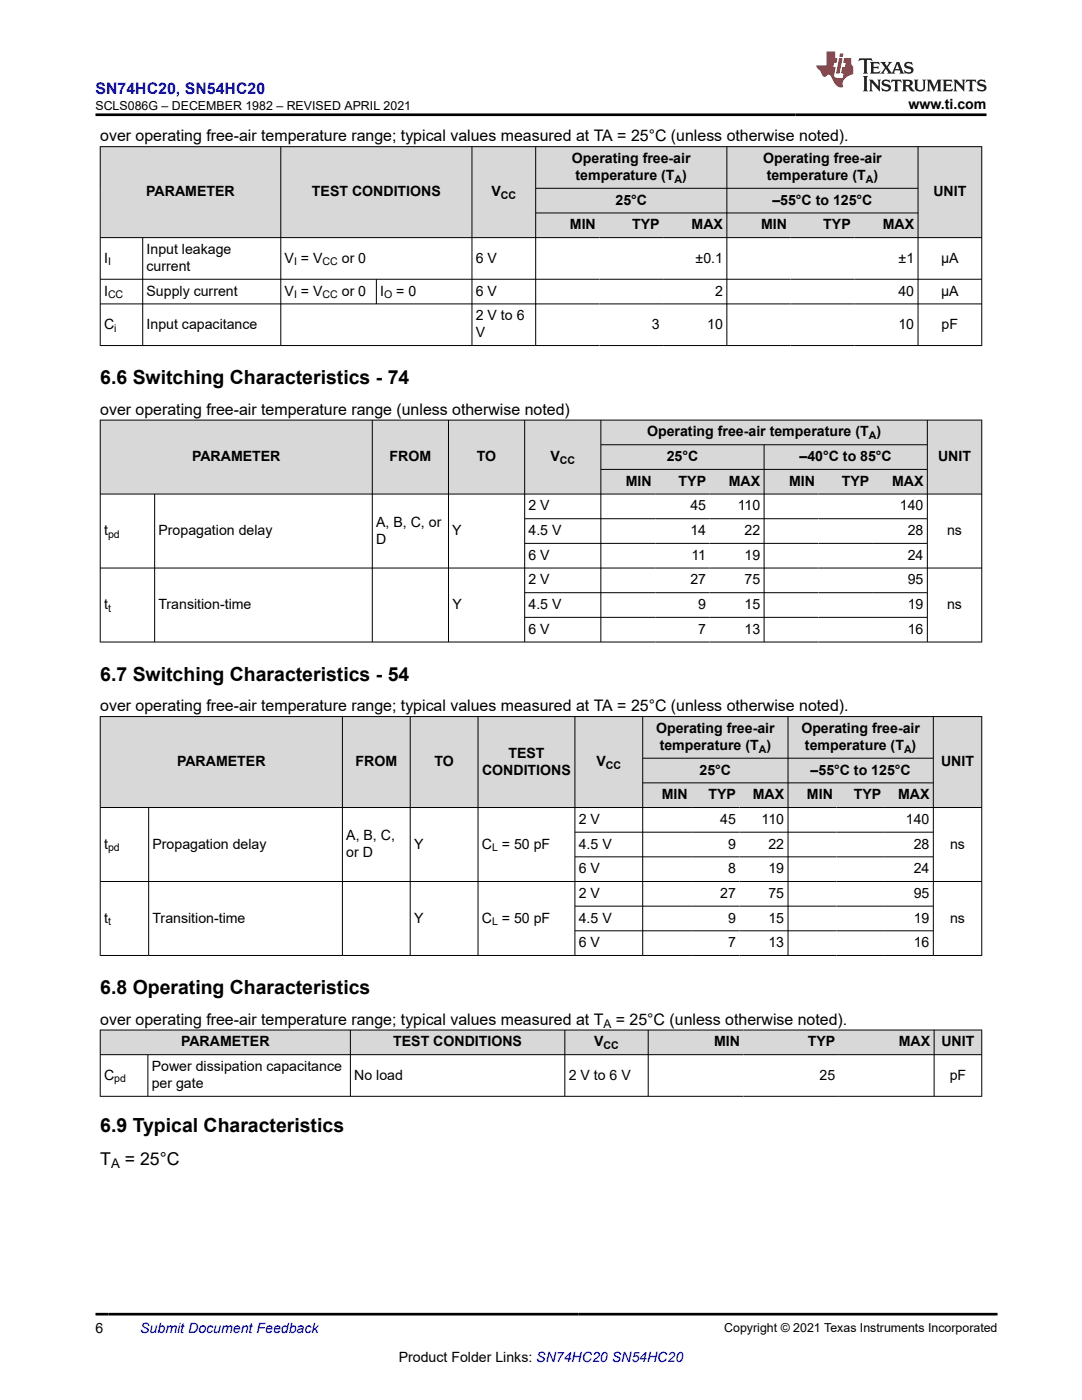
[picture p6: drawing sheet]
<svg xmlns="http://www.w3.org/2000/svg" width="216mm" height="279mm" viewBox="0 0 216 279" stroke-linecap="round" stroke-linejoin="round" font-family="sans-serif">
<g fill="#d8d8d8">
<path d="M20 29.3h175.9v8.3h-175.9z" fill-rule="evenodd"/>
<path d="M20.1 29.3h35.9v18.1h-35.9z" fill-rule="evenodd"/>
<path d="M56.1 29.3h38v18.1h-38z" fill-rule="evenodd"/>
<path d="M94.2 29.3h12.6v18.1h-12.6z" fill-rule="evenodd"/>
<path d="M107 29.3h38v8.2h-38z" fill-rule="evenodd"/>
<path d="M145.1 29.3h38v8.2h-38z" fill-rule="evenodd"/>
<path d="M183.2 29.3h12.6v18.1h-12.6z" fill-rule="evenodd"/>
<path d="M107 37.6h38v4.8h-38z" fill-rule="evenodd"/>
<path d="M145.1 37.6h38v4.8h-38z" fill-rule="evenodd"/>
<path d="M107 42.6h12.6v4.8h-12.6z" fill-rule="evenodd"/>
<path d="M119.6 42.6h12.7v4.8h-12.7z" fill-rule="evenodd"/>
<path d="M132.3 42.6h12.7v4.8h-12.7z" fill-rule="evenodd"/>
<path d="M145.1 42.6h12.7v4.8h-12.7z" fill-rule="evenodd"/>
<path d="M157.8 42.6h12.7v4.8h-12.7z" fill-rule="evenodd"/>
<path d="M170.5 42.6h12.6v4.8h-12.6z" fill-rule="evenodd"/>
</g>
<g fill="none" stroke="#000" stroke-width=".2">
<path d="M19.9 29.3h176.1M20 29.2v39.8M56 29.2v39.8M94.2 29.2v39.8M106.9 29.2v39.8M106.9 37.6h76.3M145 29.2v39.8M183.2 29.2v39.8M195.9 29.2v39.8M19.9 47.4h176.1M19.9 55.7h176.1M28.5 47.4v21.6"/>
<path d="M75.1 55.7v5M106.9 42.5h76.3M19.9 60.7h176.1M19.9 69h176.1"/>
</g>
<g fill="#d8d8d8">
<path d="M20 83.8h175.9v5h-175.9z" fill-rule="evenodd"/>
<path d="M20.1 83.9h54.1v14.6h-54.1z" fill-rule="evenodd"/>
<path d="M74.4 83.9h15v14.6h-15z" fill-rule="evenodd"/>
<path d="M89.6 83.9h15v14.6h-15z" fill-rule="evenodd"/>
<path d="M104.8 83.9h15v14.6h-15z" fill-rule="evenodd"/>
<path d="M120 83.9h65v4.8h-65z" fill-rule="evenodd"/>
<path d="M185.1 83.9h10.7v14.6h-10.7z" fill-rule="evenodd"/>
<path d="M120 88.8h32.4v4.8h-32.4z" fill-rule="evenodd"/>
<path d="M152.5 88.8h32.5v4.8h-32.5z" fill-rule="evenodd"/>
<path d="M120 93.7h10.8v4.8h-10.8z" fill-rule="evenodd"/>
<path d="M130.8 93.7h10.8v4.8h-10.8z" fill-rule="evenodd"/>
<path d="M141.6 93.7h10.8v4.8h-10.8z" fill-rule="evenodd"/>
<path d="M152.5 93.7h10.8v4.8h-10.8z" fill-rule="evenodd"/>
<path d="M163.3 93.7h10.9v4.8h-10.9z" fill-rule="evenodd"/>
<path d="M174.2 93.7h10.8v4.8h-10.8z" fill-rule="evenodd"/>
</g>
<g fill="none" stroke="#000" stroke-width=".2">
<path d="M19.9 83.8h176.1M19.9 98.6h176.1M20 83.8v44.4M30.9 98.6v29.6M74.3 83.8v44.4M89.5 83.8v44.4M104.7 83.8v44.4M119.9 83.8v44.4M119.9 88.8h65.2M119.9 93.7h65.2M152.5 88.8v39.4M185 83.8v44.4"/>
<path d="M195.9 83.8v44.4M19.9 113.4h176.1M104.7 103.5h80.4M104.7 108.4h80.4M104.7 118.3h80.4M19.9 128.1h176.1M104.7 123.2h80.4"/>
</g>
<g fill="#d8d8d8">
<path d="M20 143h175.9v8.3h-175.9z" fill-rule="evenodd"/>
<path d="M20.1 143.1h48.2v18h-48.2z" fill-rule="evenodd"/>
<path d="M68.4 143.1h13.4v18h-13.4z" fill-rule="evenodd"/>
<path d="M81.9 143.1h13.4v18h-13.4z" fill-rule="evenodd"/>
<path d="M95.4 143.1h19.3v18h-19.3z" fill-rule="evenodd"/>
<path d="M114.8 143.1h13.4v18h-13.4z" fill-rule="evenodd"/>
<path d="M128.3 143.1h28.9v8.2h-28.9z" fill-rule="evenodd"/>
<path d="M157.3 143.1h28.9v8.2h-28.9z" fill-rule="evenodd"/>
<path d="M186.3 143.1h9.5v18h-9.5z" fill-rule="evenodd"/>
<path d="M128.3 151.4h28.9v4.8h-28.9z" fill-rule="evenodd"/>
<path d="M157.3 151.4h28.9v4.8h-28.9z" fill-rule="evenodd"/>
<path d="M128.3 156.3h9.6v4.8h-9.6z" fill-rule="evenodd"/>
<path d="M137.9 156.3h9.7v4.8h-9.7z" fill-rule="evenodd"/>
<path d="M147.6 156.3h9.6v4.8h-9.6z" fill-rule="evenodd"/>
<path d="M157.3 156.3h9.6v4.8h-9.6z" fill-rule="evenodd"/>
<path d="M166.9 156.3h9.7v4.8h-9.7z" fill-rule="evenodd"/>
<path d="M176.6 156.3h9.6v4.8h-9.6z" fill-rule="evenodd"/>
</g>
<g fill="none" stroke="#000" stroke-width=".2">
<path d="M19.9 143h176.1M20 142.9v47.8M68.3 142.9v47.8M81.9 142.9v47.8M95.4 142.9v47.8M114.7 142.9v47.8M128.2 151.3h58.1M128.2 156.2h58.1M128.2 142.9v47.8M157.2 142.9v47.8M186.2 142.9v47.8M195.9 142.9v47.8"/>
<path d="M19.9 161.2h176.1M19.9 175.9h176.1M29.7 161.2v29.5M114.7 166.1h71.6M114.7 171h71.6M19.9 190.7h176.1M114.7 180.8h71.6M114.7 185.8h71.6"/>
</g>
<g fill="#d8d8d8">
<path d="M20 205.6h175.9v4.9h-175.9z" fill-rule="evenodd"/>
<path d="M20.1 205.6h49.8v4.8h-49.8z" fill-rule="evenodd"/>
<path d="M70 205.6h42.6v4.8h-42.6z" fill-rule="evenodd"/>
<path d="M112.8 205.6h16.5v4.8h-16.5z" fill-rule="evenodd"/>
<path d="M129.4 205.6h19v4.8h-19z" fill-rule="evenodd"/>
<path d="M148.4 205.6h19v4.8h-19z" fill-rule="evenodd"/>
<path d="M167.4 205.6h18.9v4.8h-18.9z" fill-rule="evenodd"/>
<path d="M186.5 205.6h9.3v4.8h-9.3z" fill-rule="evenodd"/>
</g>
<path d="M19.9 205.6h176.1M19.9 210.5h176.1M19.9 218.8h176.1M20 205.5v13.4M29.5 210.5v8.4M69.9 205.5v13.4M112.7 205.5v13.4M129.3 205.5v13.4M186.4 205.5v13.4M195.9 205.5v13.4" fill="none" stroke="#000" stroke-width=".2"/>
<path d="M171.5 11.6l-.2 .6 .5-.2h.6v.1v2.2l-.2 .4h1l-.2-.4v-2.2v-.1h.5l.6 .2-.2-.6zM173.6 12.4l.2 .3v1.6l-.2 .4h1.9l.1-.6a1.08 1.08 0 0 1-1.3 .2v-.7h.6l.4 .2v-.7l-.4 .2h-.6v-.5l.2-.2a1 1 0 0 1 1 .3l-.1-.5zM175.7 12.4l.9 1.1-1 1.2h.9l-.2-.2 .5-.8 .4 .8-.2 .2h1.6l-.2-.2 .2-.5h.9l.1 .5-.1 .2h.9l-.2-.4-.8-1.9h-.5l-.9 2.1-.9-1.1 .9-1h-.8l.2 .2-.4 .6-.4-.6 .2-.2zM179 12.8l.4 1h-.7zM180.7 12.5a.65 .65 0 0 0-.2 .7 .65 .65 0 0 0 .6 .5l.6 .1 .1 .3a.79 .79 0 0 1-.7 .4 .79 .79 0 0 1-.7-.5l.1 .7 .2-.1a.93 .93 0 0 0 1.1 0 .93 .93 0 0 0 .4-.9 1.46 1.46 0 0 0-1.2-.6l-.1-.3a1.09 1.09 0 0 1 1.2 .2l-.2-.6-.1 .1-.5-.2zM172.2 15.2l.2 .4v2.2l-.2 .4h1l-.2-.4v-2.2l.2-.4zM173.4 15.9l.2 .4v1.5l-.2 .4h.8l-.3-.4 .1-1.3 1.6 1.8v-2l.2-.4h-.7l.1 .2 .1 1.1-1.2-1.3zM176.2 16a.65 .65 0 0 0-.2 .8 .65 .65 0 0 0 .6 .4l.6 .2 .1 .2a.79 .79 0 0 1-.7 .4 .79 .79 0 0 1-.7-.5l.1 .7 .2-.1a.93 .93 0 0 0 1.1 .1 .93 .93 0 0 0 .4-1 1.46 1.46 0 0 0-1.2-.5l-.1-.4a1.09 1.09 0 0 1 1.2 .2l-.1-.6-.2 .1-.5-.1zM177.9 15.9l-.1 .6a.63 .63 0 0 1 .8-.3v1.6l-.3 .4h1l-.2-.4v-1.6a.66 .66 0 0 1 .8 .3l-.1-.6zM180 15.9l.2 .4v1.5l-.2 .4h1l-.2-.2-.1-.7h.5l.1 .2a.79 .79 0 0 0 1.2 .6l-1-.9a.61 .61 0 0 0 .6-.6 .61 .61 0 0 0-.5-.7zM180.8 16.2h.1a.47 .47 0 0 1 .5 .1 .47 .47 0 0 1 .1 .5l-.1 .1-.7 .1zM182.3 15.9l.2 .2a2.27 2.27 0 0 0 .4 2 1.04 1.04 0 0 0 1.7-.7v-1.3l.2-.2h-.8l.2 .4v1.1a.6 .6 0 0 1-.6 .6 .6 .6 0 0 1-.6-.6v-1.1l.3-.4zM184.9 15.9l.2 .4v1.5l-.2 .4h.8l-.3-.4v-1.4l.9 1.9 .9-1.9v1.4l-.3 .4h1l-.2-.4v-1.5l.2-.4h-.8l-.7 1.5-.6-1.5zM188.1 15.9l.2 .4v1.5l-.2 .4h1.9l.1-.6a1.09 1.09 0 0 1-1.3 .2v-.7h.6l.4 .2v-.6l-.4 .2h-.6v-.6l.2-.1a1.01 1.01 0 0 1 1 .3l-.1-.6zM190.2 15.9l.3 .4v1.5l-.3 .4h.8l-.2-.4v-1.3l1.6 1.8v-2l.2-.4h-.7l.2 .2v1.1l-1.2-1.3zM192.8 15.9l-.1 .6a.63 .63 0 0 1 .8-.3v1.6l-.3 .4h1l-.2-.4v-1.6a.66 .66 0 0 1 .8 .3l-.1-.6zM195.2 16a.65 .65 0 0 0-.2 .8 .65 .65 0 0 0 .6 .4l.6 .2 .2 .2a.79 .79 0 0 1-.7 .4 .79 .79 0 0 1-.7-.5l.1 .7 .2-.1a.93 .93 0 0 0 1 .1 .93 .93 0 0 0 .5-1 1.46 1.46 0 0 0-1.3-.5v-.4a1.09 1.09 0 0 1 1.2 .2l-.2-.6-.2 .1-.5-.1z" fill="#231f20"/>
<path d="M164.9 10.3v2.7h-2l.1 .4 .8 1a.95 .95 0 0 0 1 .9 .59 .59 0 0 1 .5-.4 .59 .59 0 0 1 .5 .3l.4 .8a1.59 1.59 0 0 0 2.1 1.4 1.61 1.61 0 0 1 1-2.3l1-.3-.1-1.5a1.59 1.59 0 0 1-.3-1.7h-1.5l-.2 .9h.6l-.2 .9h-.5l-.2 .9v.3l.4 .1-.1 .9h-.7a.73 .73 0 0 1-1-.7l.3-1.5h-.5l.1-.9h.5l.2-.9h-.5v-1.3zM167.4 11.6l-.6 3.1h.7l.6-3.1zM167.6 10.7l-.1 .6h.7l.1-.6z" fill="#ed1c24"/>
<path d="M19 22.9h177.8M19 262.3h180" fill="none" stroke="#000" stroke-width=".53"/>
<g font-size="3.9">
<text x="20" y="76.6">6.6 Switching Characteristics - 74</text>
<text x="20" y="135.8">6.7 Switching Characteristics - 54</text>
<text x="20" y="198.4">6.8 Operating Characteristics</text>
<text x="20" y="225.9">6.9 Typical Characteristics</text>
</g>
<g font-size="3.5">
<text x="20" y="232.4">T</text>
<text x="24.9" y="232.4">= 25°C</text>
</g>
<text font-size="3.2" fill="#00f" x="19" y="18.7">SN74HC20, SN54HC20</text>
<g font-size="3.2">
<text x="20" y="28.2">over operating free-air temperature range; typical values measured at TA = 25°C (unless otherwise noted).</text>
<text x="20" y="82.8">over operating free-air temperature range (unless otherwise noted)</text>
<text x="20" y="142">over operating free-air temperature range; typical values measured at TA = 25°C (unless otherwise noted).</text>
<text x="20" y="204.5">over operating free-air temperature range; typical values measured at T</text>
<text x="122.9" y="204.5">= 25°C (unless otherwise noted).</text>
</g>
<g font-size="2.8">
<text x="181.3" y="21.8">www.ti.com</text>
<text x="114.1" y="32.5">Operating free-air</text>
<text x="114.8" y="35.9">temperature (T )</text>
<text x="152.3" y="32.5">Operating free-air</text>
<text x="153" y="35.9">temperature (T )</text>
<text x="29.2" y="39.2">PARAMETER</text>
<text x="62.2" y="39.2">TEST CONDITIONS</text>
<text x="98.1" y="39.2">V</text>
<text x="122.8" y="40.9">25°C</text>
<text x="154.1" y="40.9">–55°C to 125°C</text>
<text x="186.3" y="39.2">UNIT</text>
<text x="113.7" y="45.8">MIN</text>
<text x="126.1" y="45.8">TYP</text>
<text x="138" y="45.8">MAX</text>
<text x="151.9" y="45.8">MIN</text>
<text x="164.3" y="45.8">TYP</text>
<text x="176.1" y="45.8">MAX</text>
<text x="20.8" y="52.4">I</text>
<text x="29.2" y="50.7">Input leakage</text>
<text x="56.8" y="52.4">V = V</text>
<text x="68.2" y="52.4">or 0</text>
<text x="94.9" y="52.4">6 V</text>
<text x="138.8" y="52.4">±0.1</text>
<text x="179.3" y="52.4">±1</text>
<text x="187.8" y="52.4">µA</text>
<text x="20.8" y="59">I</text>
<text x="29.2" y="59">Supply current</text>
<text x="29.2" y="54.1">current</text>
<text x="56.8" y="59">V = V</text>
<text x="68.2" y="59">or 0</text>
<text x="75.9" y="59">I</text>
<text x="79.1" y="59">= 0</text>
<text x="94.9" y="59">6 V</text>
<text x="142.7" y="59">2</text>
<text x="179.3" y="59">40</text>
<text x="187.8" y="59">µA</text>
<text x="20.8" y="65.6">C</text>
<text x="29.2" y="65.6">Input capacitance</text>
<text x="94.9" y="63.9">2 V to 6</text>
<text x="130" y="65.6">3</text>
<text x="141.1" y="65.6">10</text>
<text x="179.3" y="65.6">10</text>
<text x="187.9" y="65.6">pF</text>
<text x="94.9" y="67.3">V</text>
<text x="129.1" y="87.1">Operating free-air temperature (T )</text>
<text x="38.3" y="92">PARAMETER</text>
<text x="77.7" y="92">FROM</text>
<text x="95.2" y="92">TO</text>
<text x="109.8" y="92">V</text>
<text x="133" y="92">25°C</text>
<text x="159.5" y="92">–40°C to 85°C</text>
<text x="187.2" y="92">UNIT</text>
<text x="105.5" y="101.9">2 V</text>
<text x="124.9" y="97">MIN</text>
<text x="135.4" y="97">TYP</text>
<text x="137.8" y="101.9">45</text>
<text x="145.4" y="97">MAX</text>
<text x="147.2" y="101.9">110</text>
<text x="157.4" y="97">MIN</text>
<text x="168" y="97">TYP</text>
<text x="178" y="97">MAX</text>
<text x="179.6" y="101.9">140</text>
<text x="20.8" y="106.8">t</text>
<text x="31.6" y="106.8">Propagation delay</text>
<text x="75.1" y="105.1">A, B, C, or</text>
<text x="90.3" y="106.8">Y</text>
<text x="105.5" y="106.8">4.5 V</text>
<text x="137.8" y="106.8">14</text>
<text x="148.6" y="106.8">22</text>
<text x="181.1" y="106.8">28</text>
<text x="189" y="106.8">ns</text>
<text x="75.1" y="108.5">D</text>
<text x="105.5" y="111.7">6 V</text>
<text x="138" y="111.7">11</text>
<text x="148.6" y="111.7">19</text>
<text x="181.1" y="111.7">24</text>
<text x="105.5" y="116.6">2 V</text>
<text x="137.8" y="116.6">27</text>
<text x="148.6" y="116.6">75</text>
<text x="181.1" y="116.6">95</text>
<text x="20.8" y="121.6">t</text>
<text x="31.6" y="121.6">Transition-time</text>
<text x="90.3" y="121.6">Y</text>
<text x="105.5" y="121.6">4.5 V</text>
<text x="139.3" y="121.6">9</text>
<text x="148.6" y="121.6">15</text>
<text x="181.1" y="121.6">19</text>
<text x="189" y="121.6">ns</text>
<text x="105.5" y="126.5">6 V</text>
<text x="139.3" y="126.5">7</text>
<text x="148.6" y="126.5">13</text>
<text x="181.1" y="126.5">16</text>
<text x="130.9" y="146.3">Operating free-air</text>
<text x="131.6" y="149.7">temperature (T )</text>
<text x="159.9" y="146.3">Operating free-air</text>
<text x="160.6" y="149.7">temperature (T )</text>
<text x="35.3" y="152.9">PARAMETER</text>
<text x="70.9" y="152.9">FROM</text>
<text x="86.7" y="152.9">TO</text>
<text x="96.2" y="154.6">CONDITIONS</text>
<text x="101.4" y="151.2">TEST</text>
<text x="119" y="152.9">V</text>
<text x="139.6" y="154.6">25°C</text>
<text x="161.7" y="154.6">–55°C to 125°C</text>
<text x="187.8" y="152.9">UNIT</text>
<text x="132" y="159.5">MIN</text>
<text x="141.4" y="159.5">TYP</text>
<text x="150.2" y="159.5">MAX</text>
<text x="161" y="159.5">MIN</text>
<text x="170.4" y="159.5">TYP</text>
<text x="179.2" y="159.5">MAX</text>
<text x="69.1" y="167.7">A, B, C,</text>
<text x="115.5" y="164.4">2 V</text>
<text x="143.7" y="164.4">45</text>
<text x="152" y="164.4">110</text>
<text x="180.8" y="164.4">140</text>
<text x="20.8" y="169.4">t</text>
<text x="30.4" y="169.4">Propagation delay</text>
<text x="69.1" y="171">or D</text>
<text x="82.6" y="169.4">Y</text>
<text x="96.2" y="169.4">C = 50 pF</text>
<text x="115.5" y="169.4">4.5 V</text>
<text x="145.3" y="169.4">9</text>
<text x="153.3" y="169.4">22</text>
<text x="182.3" y="169.4">28</text>
<text x="189.6" y="169.4">ns</text>
<text x="115.5" y="174.3">6 V</text>
<text x="115.5" y="179.2">2 V</text>
<text x="143.7" y="179.2">27</text>
<text x="145.3" y="174.3">8</text>
<text x="153.3" y="179.2">75</text>
<text x="153.3" y="174.3">19</text>
<text x="182.3" y="179.2">95</text>
<text x="182.3" y="174.3">24</text>
<text x="20.8" y="184.1">t</text>
<text x="30.4" y="184.1">Transition-time</text>
<text x="82.6" y="184.1">Y</text>
<text x="96.2" y="184.1">C = 50 pF</text>
<text x="115.5" y="184.1">4.5 V</text>
<text x="145.3" y="184.1">9</text>
<text x="153.3" y="184.1">15</text>
<text x="182.3" y="184.1">19</text>
<text x="189.6" y="184.1">ns</text>
<text x="115.5" y="189">6 V</text>
<text x="145.3" y="189">7</text>
<text x="153.3" y="189">13</text>
<text x="182.3" y="189">16</text>
<text x="36.1" y="208.8">PARAMETER</text>
<text x="78.5" y="208.8">TEST CONDITIONS</text>
<text x="118.6" y="208.8">V</text>
<text x="142.5" y="208.8">MIN</text>
<text x="161.2" y="208.8">TYP</text>
<text x="179.4" y="208.8">MAX</text>
<text x="187.9" y="208.8">UNIT</text>
<text x="20.8" y="215.5">C</text>
<text x="30.3" y="213.8">Power dissipation capacitance</text>
<text x="70.7" y="215.5">No load</text>
<text x="113.5" y="215.5">2 V to 6 V</text>
<text x="163.5" y="215.5">25</text>
<text x="189.5" y="215.5">pF</text>
<text x="30.3" y="217.1">per gate</text>
<text x="19" y="266.1">6</text>
<text x="79.6" y="271.7">Product Folder Links: SN74HC20 SN54HC20</text>
</g>
<text font-size="2.8" fill="#00f" x="28" y="266.1">Submit Document Feedback</text>
<text font-size="2.6" x="22.2" y="233.1">A</text>
<g font-size="2.5">
<text x="19" y="21.9">SCLS086G – DECEMBER 1982 – REVISED APRIL 2021</text>
<text x="144.5" y="265.8">Copyright © 2021 Texas Instruments Incorporated</text>
</g>
<text font-size="2.4" x="120.4" y="205.1">A</text>
<g font-size="2.1">
<text x="99.9" y="39.7">CC</text>
<text x="134.6" y="36.5">A</text>
<text x="172.8" y="36.5">A</text>
<text x="21.6" y="53">I</text>
<text x="58.7" y="53">I</text>
<text x="64.4" y="53">CC</text>
<text x="21.6" y="59.6">CC</text>
<text x="58.7" y="59.6">I</text>
<text x="64.4" y="59.6">CC</text>
<text x="76.7" y="59.6">O</text>
<text x="22.8" y="66.2">i</text>
<text x="173.3" y="87.7">A</text>
<text x="111.7" y="92.6">CC</text>
<text x="21.6" y="107.4">pd</text>
<text x="21.6" y="122.1">t</text>
<text x="120.9" y="153.5">CC</text>
<text x="151.4" y="150.2">A</text>
<text x="180.4" y="150.2">A</text>
<text x="21.6" y="169.9">pd</text>
<text x="98.2" y="169.9">L</text>
<text x="21.6" y="184.7">t</text>
<text x="98.2" y="184.7">L</text>
<text x="120.4" y="209.4">CC</text>
<text x="22.8" y="216">pd</text>
</g>
</svg>
